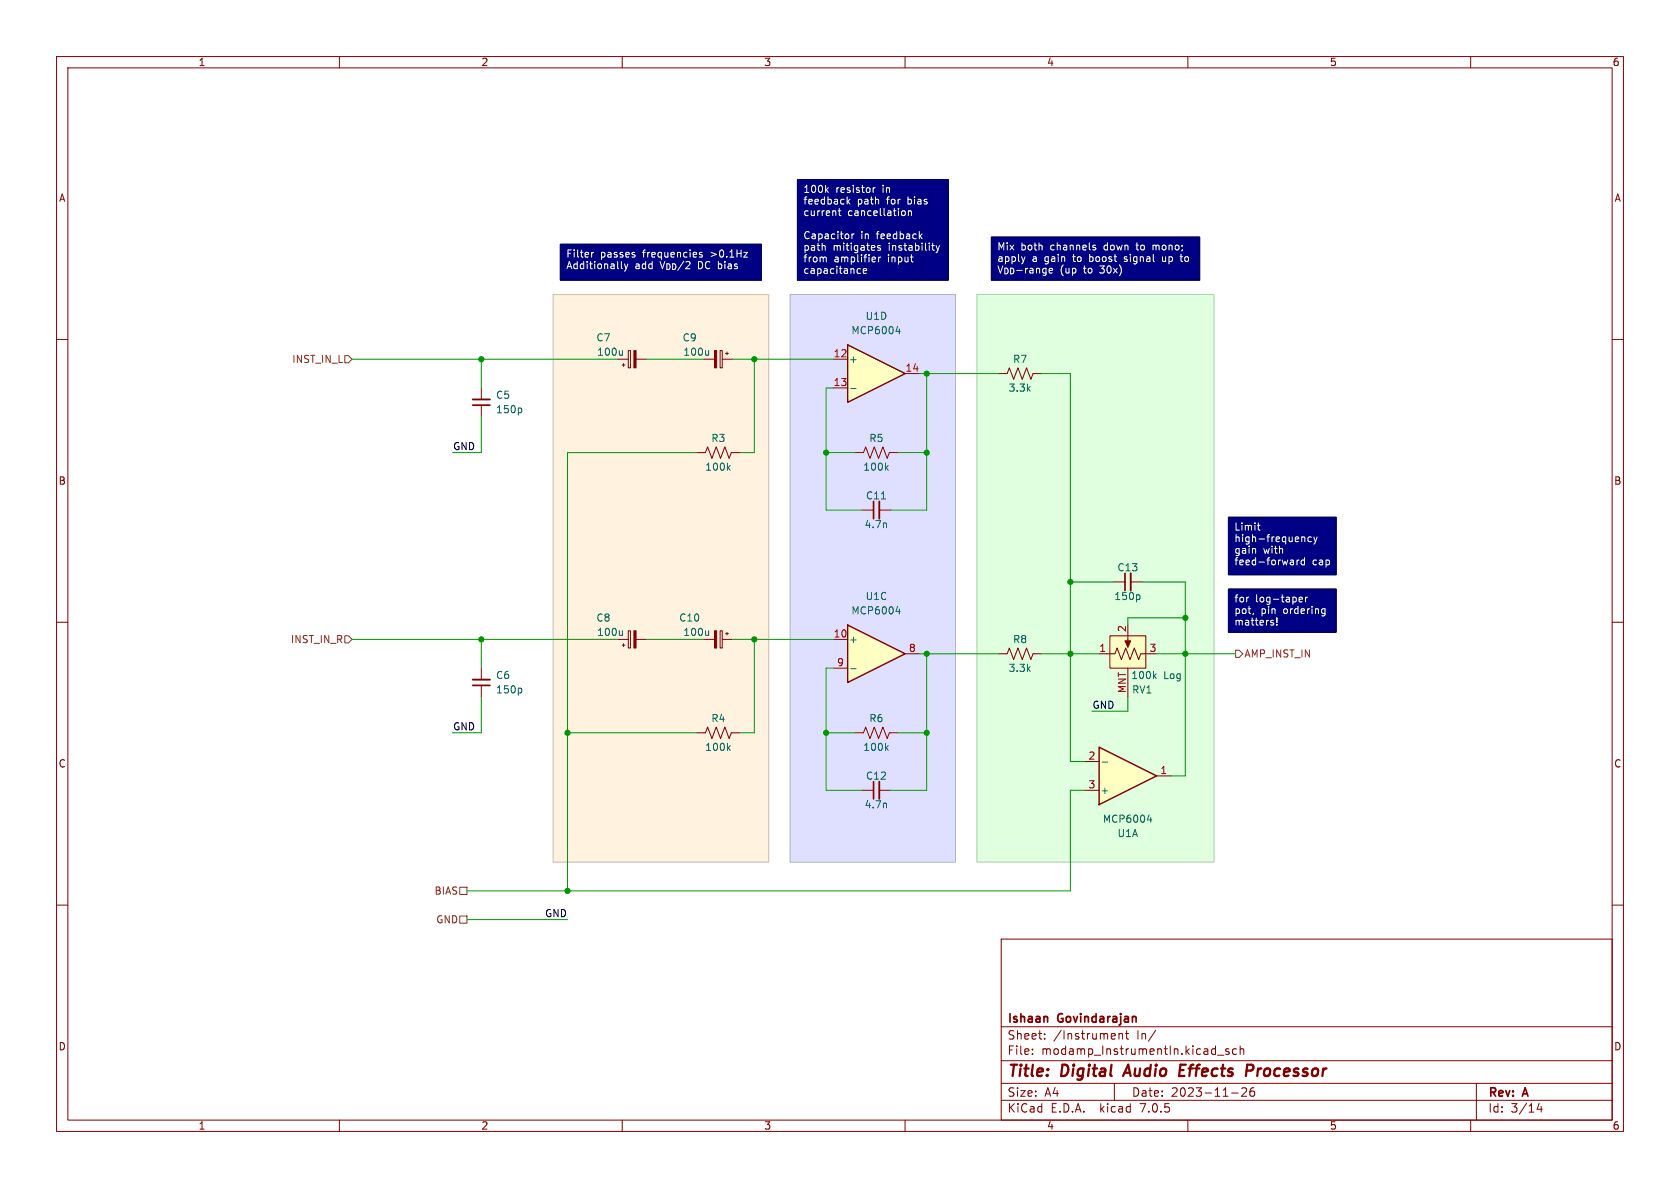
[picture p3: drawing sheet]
<svg xmlns="http://www.w3.org/2000/svg" width="297mm" height="210mm" viewBox="0 0 297 210" stroke-linecap="round" stroke-linejoin="round" font-family="sans-serif">
<path d="M0 0h297v210h-297z" fill="#fff" stroke="#fff" stroke-width=".18"/>
<g fill="none" stroke="#840000" stroke-width=".18">
<path d="M10 10h277v190h-277zM12 12h273v186h-273zM60 10v2M110 10v2M160 10v2M210 10v2M260 10v2M10 60h2M285 60h2M10 110h2M85.1 118.1v2M285 110h2"/>
<path d="M85.1 121.2v2M151.1 129.5h1.6l.3-1 .8 2.1 .8-2.1 .7 2.1 .8-2.1 .7 2.1 .4-1.1h1.5M152.4 139.7h2M155.4 139.7h2.1M10 160h2M285 160h2M177 166h108v32h-108zM60 198v2M110 198v2M160 198v2M177 194.5h108M177 191.5h108"/>
<path d="M177 187.5h108M177 181.5h108M182.5 186.3v.1M182.5 185.5v.1M184.7 183.6v.1M184.7 182.8v.1M197 191.5v3M197.8 182.7v1M197.8 182.8l.2-.1 .4 .1 .1 .9M199 182.7h.5M199.2 182.2v1.3l.3 .2M204.3 182.1l-1.3 2"/>
<path d="M210 198v2M215.2 186.5h1.2M217.2 185.5l-.3-.1-.2 .2v.2l.5 .2v.3h-.5M217.7 193.2h1.2M218.6 185.5l-.4-.1-.3 .3v.4l.1 .2h.6M219.2 185.5l.3-.1 .3 .1 .1 .9M219.2 184.9v1.5M219.5 192.4l.6-.1 .2 .1 .1 .3-.9 1.1h.9M221.7 192.3a.59 .59 0 0 0-.7 .6v.6l.1 .2 .4 .1 .2-.1 .1-.5-.1-.3h-.5l-.2 .3M260 198v2M261 191.5v6.5M272.1 195l-.4 1.1h1"/>
<path d="M272.5 195.6v1"/>
</g>
<path d="M208.6 189.2h.6M209.6 188.2h-.9l-.3 2h1M221.3 188.2h-.8l-.2 2M221.3 189.2l-.9 .1" fill="none" stroke="#840000" stroke-width=".4"/>
<g fill="#000084" stroke="#000084" stroke-width=".18">
<path d="M175.3 41.9h36.8v7.6h-36.8z"/>
<path d="M141 31.8h26.6v17.7h-26.6z"/>
<path d="M99.1 43.2h35.5v6.3h-35.5z"/>
<path d="M217.2 104.1h19v7.7h-19z"/>
<path d="M217.2 91.4h19v10.2h-19z"/>
</g>
<path d="M172.7 52.1h41.9v100.3h-41.9z" fill="#dfffdf" stroke="#dfffdf" stroke-width=".18"/>
<path d="M139.7 52.1h29.2v100.3h-29.2z" fill="#dfdfff" stroke="#dfdfff" stroke-width=".18"/>
<path d="M97.8 52.1h38.1v100.3h-38.1z" fill="#fff2df" stroke="#fff2df" stroke-width=".18"/>
<path d="M92.1 121.7l.1 .2-.1 .5M156.7 132.2l.3 .5M157 131.8l-.5 .5" fill="none" stroke="#006464" stroke-width=".18"/>
<path d="M83.6 120.1h3M155.4 138.2v3" fill="none" stroke="#840000" stroke-width=".33"/>
<path d="M83.6 121.2h3M154.4 138.2v3" fill="none" stroke="#840000" stroke-width=".3"/>
<path d="M149.9 110.5l10.1 5.1-10.1 5.1z" fill="#ffffc2"/>
<path d="M149.9 110.5l10.1 5.1-10.1 5.1z" fill="none" stroke="#840000" stroke-width=".25"/>
<path d="M147.3 113h2.6M147.3 118.1h2.6M160 115.6h2.6" fill="none" stroke="#840000" stroke-width=".18"/>
<path d="M150.4 118.2h1M158.4 108.1h.8M159 107.7v.8" fill="none" stroke="#006464" stroke-width=".18"/>
<path d="M149.9 61l10.1 5-10.1 5.1z" fill="#ffffc2"/>
<path d="M149.9 61l10.1 5-10.1 5.1z" fill="none" stroke="#840000" stroke-width=".25"/>
<g fill="none" stroke="#840000" stroke-width=".18">
<path d="M85.1 68.6v2M85.1 71.6v2.1M109.2 63.5h1.9M110 64.5h.5M110.2 64.3v.5M111.1 62h.4v3h-.4zM112.4 63.5h1.9M124.5 63.5h1.8M127.3 62h.4v3h-.4zM127.7 63.5h1.8M128.3 62.5h.5M128.5 62.2v.5"/>
<path d="M147.3 63.5h2.6M147.3 68.6h2.6M160 66h2.6M176.5 66h1.6l.3-1 .8 2.1 .8-2.1 .7 2.1 .8-2.1 .7 2.1 .4-1.1h1.5M123.2 80h1.5l.4-1 .8 2 .7-2 .8 2 .7-2 .8 2 .4-1h1.5M151.1 80h1.6l.3-1 .8 2 .8-2 .7 2 .8-2 .7 2 .4-1h1.5M152.4 90.2h2M155.4 90.2h2.1M109.2 113h1.9M110 114h.5M110.2 113.8v.5M111.1 111.5h.4v3.1h-.4z"/>
<path d="M112.4 113h1.9M124.5 113h1.8M127.3 111.5h.4v3.1h-.4zM127.7 113h1.8M128.3 112h.5M128.5 111.8v.5M123.2 129.5h1.5l.4-1 .8 2.1 .7-2.1 .8 2.1 .7-2.1 .8 2.1 .4-1.1h1.5"/>
</g>
<g fill="none" stroke="#006464" stroke-width=".18">
<path d="M158.4 58.6h.8M159 58.2v.8M92.1 72.2l.1 .2-.1 .5M110 62v.8M110 62.7l-.1 .1M125.3 62v.8M125.3 62.7l-.2 .1M150.4 68.7h1M128.7 82.6l.4 .5M129.1 82.3l-.5 .5M156.7 82.6l.3 .5M157 82.3l-.5 .5"/>
<path d="M110 111.5v.8M110 112.2l-.1 .1M125.3 111.5v.8M125.3 112.2l-.2 .1M128.7 132.2l.4 .5M129.1 131.8l-.5 .5"/>
</g>
<path d="M83.6 70.6h3M155.4 88.6v3.1" fill="none" stroke="#840000" stroke-width=".33"/>
<path d="M83.6 71.6h3M154.4 88.6v3.1" fill="none" stroke="#840000" stroke-width=".3"/>
<g fill="#840000" stroke="#840000" stroke-width=".18">
<path d="M112.1 111.5h.3v3.1h-.3z"/>
<path d="M126.3 111.5h.4v3.1h-.4z"/>
<path d="M112.1 62h.3v3h-.3z"/>
<path d="M126.3 62h.4v3h-.4z"/>
</g>
<path d="M194.3 132.1l10.2 5.1-10.2 5z" fill="#ffffc2"/>
<path d="M194.3 132.1l10.2 5.1-10.2 5z" fill="none" stroke="#840000" stroke-width=".25"/>
<path d="M176.5 115.6h1.6l.3-1 .8 2 .8-2 .7 2 .8-2 .7 2 .4-1h1.5M194.3 115.6h2.8l.4-1 .7 2 .8-2 .8 2 .7-2 .8 2 .4-1h1.5M196.2 112.4h6.4v5.7h-6.4zM196.8 102.9h2.1M199.4 111.8v2.2M199.4 118.1v5.1M199.9 102.9h2M191.8 134.6h2.5M191.8 139.7h2.5M204.5 137.2h2.5" fill="none" stroke="#840000" stroke-width=".18"/>
<path d="M201.4 105.2l.1 .2-.1 .5M204 119.5l.4 .5M204.4 119.1l-.5 .5M194.8 134.7h1M202.8 144.9h.8M203.4 144.5v.9" fill="none" stroke="#006464" stroke-width=".18"/>
<path d="M196.2 112.4h6.4v5.7h-6.4z" fill="#ffffc2" stroke="#ffffc2" stroke-width=".18"/>
<path d="M198.9 113.3h1l-.5 1.1z" fill="#840000" stroke="#840000" stroke-width=".18"/>
<path d="M199.9 101.3v3.1" fill="none" stroke="#840000" stroke-width=".33"/>
<path d="M198.9 101.3v3.1" fill="none" stroke="#840000" stroke-width=".3"/>
<path d="M61 62.9h.6l.6 .6-.6 .6h-.6zM61 112.4h.6l.6 .6-.6 .7h-.6zM218.4 114.9h.7l.6 .7-.6 .6h-.7zM81.3 156.8h1.2v1.3h-1.2zM81.3 161.9h1.2v1.3h-1.2z" fill="none" stroke="#725600" stroke-width=".18"/>
<path d="M141 31.8h26.6v17.7h-26.6zM99.1 43.2h35.5v6.3h-35.5zM175.3 41.9h36.8v7.6h-36.8zM217.2 91.4h19v10.2h-19zM217.2 104.1h19v7.7h-19z" fill="none" stroke="#000048" stroke-width=".18"/>
<g fill="none" stroke="#fff" stroke-width=".18">
<path d="M146.1 33.5l.3 .5M146.4 33.2l-.4 .5M148.2 37.3h.5M148.4 36.8v1.1l.3 .2M149.8 34.8v1.3M149.9 35.6l.3 .5M150.2 35.2l-.4 .5M154.4 33.2v.8M154.7 33.2l-.3 .2M159.6 37.3h.3l.1 .2v.5l-.4 .1M160.6 37.4l.2-.1h.3v.8M160.6 37.3v.8"/>
<path d="M104.6 44.6v.9M105 44.6l-.4 .3M109.8 46.2v1.1l.2 .2M110.4 46.7l.3 .8M110.7 47.5l-.3 .4M111 46.7l-.3 .8M112.2 45.1v.3M124.1 44.7l-.3-.1-.2 .2 .1 .2 .4 .1v.3h-.5M131.5 44.6h.7l-.7 .9h.7M145.8 43.5l.1 .7M145.9 45.4l.2 .2v.7M150.6 41.4v.8"/>
<path d="M151 41.4l-.4 .2M152.1 48.3h-.3M152.7 47.6v.7h.5M153.2 47.6v.2l-.6 .1M154.7 46.2l-.1 .1M154.7 45.5l.1 .2-.6 .2M155.3 45.4v.9M155.6 43.5l-.3-.1-.2 .2 .1 .2 .4 .1v.3h-.5M155.7 45.4l-.4 .3M161.3 46.3h.1M162.6 41.7l.4 .5M163 41.4l-.5 .4"/>
<path d="M164.7 43.4h.5M164.9 44.1l.3 .1M165.5 43.4l.3 .8M165.8 44.2l-.3 .5M166.1 43.4l-.3 .8M181.2 45.4l-.3 .8M193.2 43.7l.5 .1v.2l-.2 .2-.3-.1M193.2 43.4h.5M221.9 97l.1 .8M222.3 92.9h.5M222.5 92.4v1.1l.3 .2M228.5 99l.2 .2v.6"/>
<path d="M228.7 99.8h-.1M228.7 99.3l-.1 .1M229.3 99v.8M229.7 99l-.4 .2M230.3 94.9l.4 .2v.7M230.6 99.1l-.3-.1-.3 .2 .1 .6h.5M230.6 98.6v1.2M231.8 95l-.3-.1-.3 .3 .1 .5h.5M232.3 94.9l.3 .9M232.6 95.8l-.3 .4M232.9 94.9l-.3 .9M221.6 108.4l-.1 .2"/>
<path d="M224.8 110.1h.3l.1 .2-.2 .2h-.2M225.7 110.4v.1M225.7 109.2v.8M229.7 106l.6-.1-.1-.3h-.4l-.1 .1v.7h.5M230.8 105.6v.8M231.2 105.6l-.4 .2M233.8 108.4h.4M233.8 107.7h.4M234.2 107.6v1l-.1 .2-.3 .1"/>
</g>
<path d="M172.7 52.1h41.9v100.3h-41.9z" fill="none" stroke="#afc8af" stroke-width=".18"/>
<path d="M139.7 52.1h29.2v100.3h-29.2z" fill="none" stroke="#afafc8" stroke-width=".18"/>
<path d="M97.8 52.1h38.1v100.3h-38.1z" fill="none" stroke="#c8beaf" stroke-width=".18"/>
<g fill="none" stroke="#009600" stroke-width=".18">
<path d="M62.2 63.5h47M85.1 63.5v5.1M85.1 73.7v6.3h-5.1M114.3 63.5h10.2M129.5 63.5h17.8M133.3 63.5v16.5h-2.5M147.3 68.6h-1.3v21.6h6.4M162.6 66h13.9M163.8 66v24.2h-6.3M184.1 66h5.1v68.6h2.6M123.2 80h-22.9v77.5M146 80h5.1"/>
<path d="M158.7 80h5.1M62.2 113h47M85.1 113v5.1M114.3 113h10.2M129.5 113h17.8M133.3 113v16.5h-2.5M147.3 118.1h-1.3v21.6h6.4M162.6 115.6h13.9M163.8 115.6v24.1h-6.3M184.1 115.6h10.2M189.2 102.9h7.6M201.9 102.9h7.6v34.3h-2.5"/>
<path d="M204.5 115.6h13.9M209.5 109.2h-10.1v1.3M85.1 123.2v6.3h-5.1M100.3 129.5h22.9M146 129.5h5.1M158.7 129.5h5.1M191.8 139.7h-2.6v17.8h-106.7M199.4 123.2v2.5h-6.4M82.5 162.6h17.8"/>
</g>
<g fill="#009600" stroke="#009600" stroke-width=".18">
<circle cx="133.3" cy="63.5" r=".46"/>
<circle cx="189.2" cy="102.9" r=".46"/>
<circle cx="163.8" cy="66" r=".46"/>
<circle cx="163.8" cy="80" r=".46"/>
<circle cx="146" cy="129.5" r=".46"/>
<circle cx="85.1" cy="113" r=".46"/>
<circle cx="146" cy="80" r=".46"/>
<circle cx="133.3" cy="113" r=".46"/>
<circle cx="100.3" cy="129.5" r=".46"/>
<circle cx="100.3" cy="157.5" r=".46"/>
<circle cx="163.8" cy="129.5" r=".46"/>
<circle cx="163.8" cy="115.6" r=".46"/>
<circle cx="85.1" cy="63.5" r=".46"/>
<circle cx="209.5" cy="115.6" r=".46"/>
<circle cx="189.2" cy="115.6" r=".46"/>
<circle cx="209.5" cy="109.2" r=".46"/>
</g>
<g font-size="2.8" fill="#840000">
<text x="178" y="190.8">Title:</text>
<text x="187.5" y="190.8">Digital</text>
<text x="199.3" y="190.8">Audio</text>
<text x="209.5" y="190.8">Effects</text>
<text x="221.9" y="190.8">Processor</text>
</g>
<g font-size="2.1" fill="#840000">
<text x="178" y="183.9">Sheet:</text>
<text x="178" y="181.1">Ishaan</text>
<text x="186.2" y="183.9">/Instrument</text>
<text x="187" y="181.1">Govindarajan</text>
<text x="200.9" y="183.9">In/</text>
<text x="178" y="186.6">File:</text>
<text x="184" y="186.6">modamp_InstrumentIn.kicad_sch</text>
<text x="178" y="196.8">KiCad</text>
<text x="178" y="194">Size:</text>
<text x="184.6" y="194">A4</text>
<text x="185.7" y="196.8">E.D.A.</text>
<text x="194.4" y="196.8">kicad</text>
<text x="200" y="194">Date:</text>
<text x="201.5" y="196.8">7.0.5</text>
<text x="206.9" y="194">2023-11-26</text>
<text x="263" y="194.2">Rev:</text>
<text x="263" y="196.8">Id:</text>
<text x="267" y="196.8">3/14</text>
<text x="269.2" y="194.2">A</text>
</g>
<g font-size="1.8" fill="#840000">
<text x="35" y="11.8">1</text>
<text x="85" y="11.8">2</text>
<text x="135" y="11.8">3</text>
<text x="185" y="11.8">4</text>
<text x="235" y="11.8">5</text>
<text x="285" y="11.8">6</text>
<text x="10.4" y="35.8">A</text>
<text x="285.4" y="35.8">A</text>
<text x="10.3" y="85.8">B</text>
<text x="285.3" y="85.8">B</text>
<text x="10.3" y="135.8">C</text>
<text x="285.3" y="135.8">C</text>
<text x="10.3" y="185.8">D</text>
<text x="285.3" y="185.8">D</text>
<text x="35" y="199.8">1</text>
<text x="85" y="199.8">2</text>
<text x="135" y="199.8">3</text>
<text x="185" y="199.8">4</text>
<text x="235" y="199.8">5</text>
<text x="285" y="199.8">6</text>
</g>
<g font-size="1.8" fill="#fff">
<text x="141.9" y="34.4">100k</text>
<text x="147.7" y="34.4">resistor</text>
<text x="156" y="34.4">in</text>
<text x="141.9" y="36.4">feedback</text>
<text x="141.9" y="38.4">current</text>
<text x="149.8" y="38.4">cancellation</text>
<text x="151.5" y="36.4">path</text>
<text x="156.8" y="36.4">for</text>
<text x="160.5" y="36.4">bias</text>
<text x="100" y="45.8">Filter</text>
<text x="100" y="47.8">Additionally</text>
<text x="106.1" y="45.8">passes</text>
<text x="112.2" y="47.8">add</text>
<text x="113.6" y="45.8">frequencies</text>
<text x="116.7" y="47.8">V_{DD}/2DC bias</text>
<text x="125.7" y="45.8">&gt;0.1Hz</text>
<text x="141.9" y="42.5">Capacitor</text>
<text x="141.9" y="44.6">path</text>
<text x="141.9" y="46.6">from</text>
<text x="147.2" y="44.6">mitigates</text>
<text x="147.4" y="46.6">amplifier</text>
<text x="152.1" y="42.5">in</text>
<text x="154.9" y="42.5">feedback</text>
<text x="156.9" y="46.6">input</text>
<text x="157.1" y="44.6">instability</text>
<text x="176.2" y="44.5">Mix</text>
<text x="176.2" y="46.6">apply</text>
<text x="180.4" y="44.5">both</text>
<text x="182.4" y="46.6">a</text>
<text x="184.6" y="46.6">gain</text>
<text x="185.7" y="44.5">channels</text>
<text x="189.8" y="46.6">to</text>
<text x="192.7" y="46.6">boost</text>
<text x="195.2" y="44.5">down</text>
<text x="199" y="46.6">signal</text>
<text x="201.1" y="44.5">to</text>
<text x="204.1" y="44.5">mono;</text>
<text x="205.9" y="46.6">up</text>
<text x="209.3" y="46.6">to</text>
<text x="141.9" y="48.7">capacitance</text>
<text x="176.2" y="48.6">V_{DD}-range(up</text>
<text x="191.6" y="48.6">to</text>
<text x="194.5" y="48.6">30x)</text>
<text x="218.1" y="94">Limit</text>
<text x="218.1" y="96.1">high-frequency</text>
<text x="218.1" y="98.1">gain</text>
<text x="218.1" y="100.2">feed-forward</text>
<text x="223.3" y="98.1">with</text>
<text x="231.9" y="100.2">cap</text>
<text x="218.1" y="106.7">for</text>
<text x="221.9" y="106.7">log-taper</text>
<text x="218.1" y="108.8">pot,</text>
<text x="218.1" y="110.8">matters!</text>
<text x="222.8" y="108.8">pin</text>
<text x="226.8" y="108.8">ordering</text>
</g>
<g font-size="1.8" fill="#006464">
<text x="150.5" y="59.2">MCP6004</text>
<text x="153" y="56.7">U1D</text>
<text x="105.4" y="60.5">C7</text>
<text x="105.5" y="63.1">100u</text>
<text x="120.6" y="60.5">C9</text>
<text x="120.7" y="63.1">100u</text>
<text x="150" y="64.3">+</text>
<text x="179" y="64.3">R7</text>
<text x="87.6" y="70.7">C5</text>
<text x="178.3" y="69.4">3.3k</text>
<text x="87.6" y="73.2">150p</text>
<text x="124.6" y="83.4">100k</text>
<text x="125.7" y="78.3">R3</text>
<text x="152.5" y="83.4">100k</text>
<text x="153.6" y="78.3">R5</text>
<text x="153" y="88.5">C11</text>
<text x="152.8" y="93.5">4.7n</text>
<text x="197.5" y="101.2">C13</text>
<text x="153" y="106.2">U1C</text>
<text x="196.9" y="106.2">150p</text>
<text x="105.4" y="110">C8</text>
<text x="105.5" y="112.6">100u</text>
<text x="120" y="110">C10</text>
<text x="120.7" y="112.6">100u</text>
<text x="150" y="113.9">+</text>
<text x="150.5" y="108.8">MCP6004</text>
<text x="179" y="113.9">R8</text>
<text x="178.3" y="118.9">3.3k</text>
<text x="87.6" y="120.2">C6</text>
<text x="87.6" y="122.7">150p</text>
<text x="199.9" y="120.2">100k</text>
<text x="200.1" y="122.7">RV1</text>
<text x="205.7" y="120.2">Log</text>
<text x="125.7" y="127.8">R4</text>
<text x="153.6" y="127.8">R6</text>
<text x="124.6" y="132.9">100k</text>
<text x="152.5" y="132.9">100k</text>
<text x="153" y="138">C12</text>
<text x="152.8" y="143.1">4.7n</text>
<text x="194.4" y="140.5">+</text>
<text x="194.9" y="145.6">MCP6004</text>
<text x="197.5" y="148.1">U1A</text>
</g>
<g font-size="1.8" fill="#725600">
<text x="51.6" y="64.3">INST_IN_L</text>
<text x="51.4" y="113.9">INST_IN_R</text>
<text x="219.9" y="116.4">AMP_INST_IN</text>
<text x="76.8" y="158.3">BIAS</text>
<text x="77.1" y="163.4">GND</text>
</g>
<g font-size="1.8" fill="#a90000">
<text x="147.3" y="63.2">12</text>
<text x="160" y="65.8">14</text>
<text x="147.3" y="68.3">13</text>
<text x="147.3" y="112.8">10</text>
<text x="199.1" y="111.8" transform="rotate(-90 199.1 111.8)">2</text>
<text x="147.9" y="117.9">9</text>
<text x="160.6" y="115.3">8</text>
<text x="194.3" y="115.3">1</text>
<text x="203.2" y="115.3">3</text>
<text x="199.1" y="122.6" transform="rotate(-90 199.1 122.6)">MNT</text>
<text x="192.4" y="134.4">2</text>
<text x="205.1" y="136.9">1</text>
<text x="192.4" y="139.4">3</text>
</g>
<g font-size="1.8" fill="#0f0f0f">
<text x="80" y="79.7">GND</text>
<text x="193" y="125.4">GND</text>
<text x="80" y="129.2">GND</text>
<text x="96.3" y="162.2">GND</text>
</g>
</svg>
